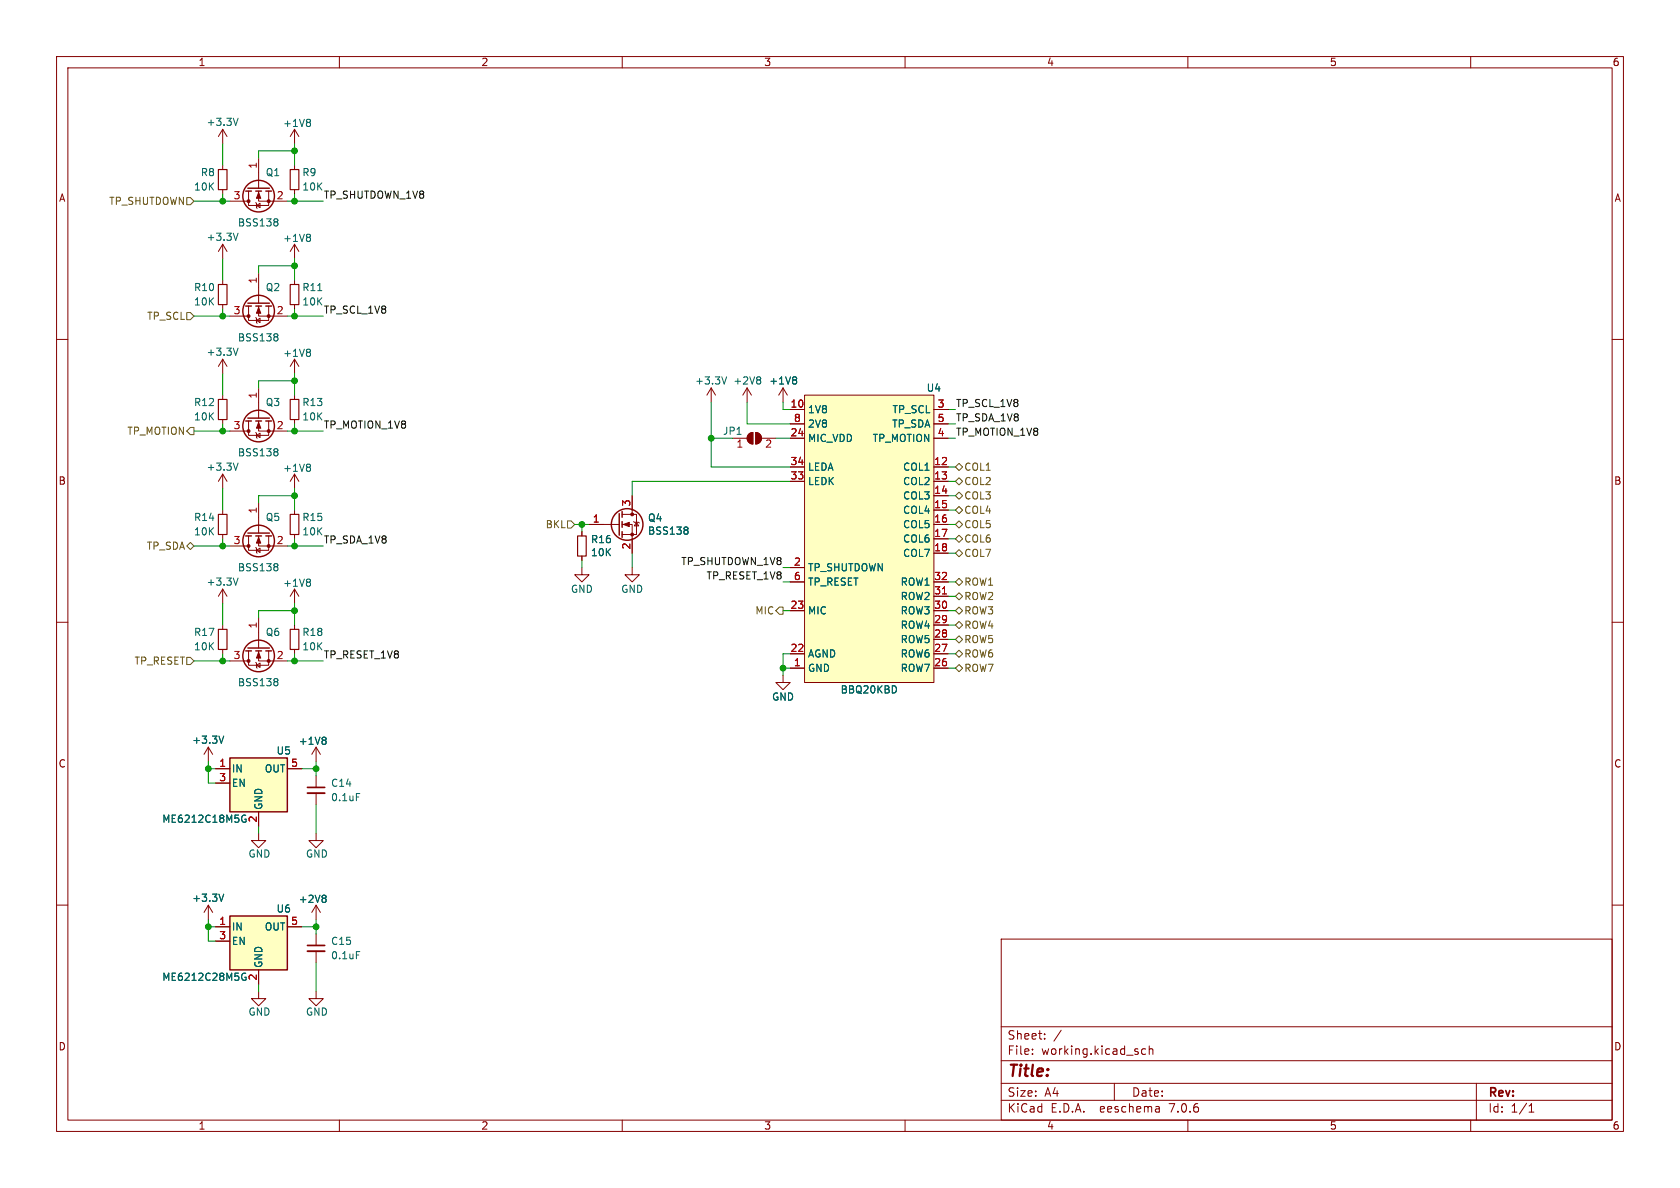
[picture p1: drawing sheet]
<svg xmlns="http://www.w3.org/2000/svg" width="297mm" height="210mm" viewBox="0 0 297 210" stroke-linecap="round" stroke-linejoin="round" font-family="sans-serif">
<g fill="none" stroke="#840000" stroke-width=".18">
<path d="M10 10h277v190h-277zM12 12h273v186h-273zM60 10v2M110 10v2M160 10v2M210 10v2M260 10v2M39.4 22.9v2.5M39.4 29.2v.8M39.4 33.5v.8M39.4 22.9l.7 1.2M39.4 22.9l-.8 1.2"/>
<path d="M40.6 35.6h3.3M43.9 33.8v2.5h3.6v-2.5M45.2 35.8l.1 .1v.8l.2 .1M45.3 36.3l.7-.4v.8zM45.7 33.8v1.8h5.1M45.7 27.9v5.4M52.1 22.9v2.5M52.1 29.2v.8M52.1 33.5v.8M52.1 22.9l.7 1.2M52.1 22.9l-.8 1.2M10 60h2"/>
<path d="M39.4 43.2v2.5M39.4 49.5v.8M39.4 53.8v.8M39.4 43.2l.7 1.3M39.4 43.2l-.8 1.3M40.6 55.9h3.3M43.9 54.1v2.5h3.6v-2.5M45.2 56.1l.1 .2v.7l.2 .2M45.3 56.6l.7-.3v.7zM45.7 54.1v1.8h5.1M45.7 48.3v5.3M52.1 43.2v2.5"/>
<path d="M52.1 49.5v.8M52.1 53.8v.8M52.1 43.2l.7 1.3M52.1 43.2l-.8 1.3M285 60h2M39.4 63.5v2.5M39.4 69.9v.7M39.4 74.2v.7M39.4 63.5l.7 1.3M39.4 63.5l-.8 1.3M40.6 76.2h3.3M43.9 74.4v2.6h3.6v-2.6"/>
<path d="M45.2 76.5l.1 .1v.7l.2 .2M45.3 77l.7-.4v.7zM45.7 74.4v1.8h5.1M45.7 68.6v5.3M52.1 63.5v2.5M52.1 69.9v.7M52.1 74.2v.7M52.1 63.5l.7 1.3M52.1 63.5l-.8 1.3M125.7 68.6l-.7 1.3M125.7 68.6v2.5M125.7 68.6l.8 1.3"/>
<path d="M129.5 77.5h2.6M132.1 68.6l-.8 1.3M132.1 68.6v2.5M132.1 68.6l.7 1.3M132.4 76.7l.7-.2v2a1.02 1.02 0 0 1-.9-.7 1.02 1.02 0 0 1 .2-1.1zM133.6 76.5a1.02 1.02 0 0 1 1 1 1.02 1.02 0 0 1-1 1zM134.6 77.5h2.6M138.4 68.6l-.7 1.3M138.4 68.6v2.5M138.4 68.6l.8 1.3M139.7 72.4h2.5M139.7 77.5h2.5"/>
<path d="M139.7 74.9h2.5M142.2 69.9h22.9v50.8h-22.9zM165.1 72.4h2.5M165.1 77.5h2.5M165.1 74.9h2.5M39.4 83.8v2.6M39.4 90.2v.7M39.4 94.5v.8M39.4 83.8l.7 1.3M39.4 83.8l-.8 1.3M40.6 96.5h3.3M43.9 94.7v2.6h3.6v-2.6"/>
<path d="M45.2 96.8l.1 .1v.8l.2 .1M45.3 97.3l.7-.4v.8zM45.7 94.7v1.8h5.1M45.7 88.9v5.3M52.1 83.8v2.6M52.1 90.2v.7M52.1 94.5v.8M52.1 83.8l.7 1.3M52.1 83.8l-.8 1.3M102.9 94v.7M102.9 98.3v.8M104.1 92.7h5.4"/>
<path d="M110 92.7h1.8v5.1M110 90.9h2.5v3.6h-2.5M111.8 87.6v3.3M112 92.2l.1 .1h.8l.1 .2M112.5 92.3l.4 .7h-.8zM139.7 82.6h2.5M139.7 85.1h2.5M165.1 92.7h2.5M165.1 82.6h2.5M165.1 85.1h2.5M165.1 87.6h2.5M165.1 90.2h2.5"/>
<path d="M165.1 95.3h2.5M165.1 97.8h2.5M10 110h2M39.4 104.1v2.6M39.4 110.5v.8M39.4 114.8v.8M39.4 104.1l.7 1.3M39.4 104.1l-.8 1.3M40.6 116.8h3.3M43.9 115.1v2.5h3.6v-2.5M45.2 117.1l.1 .1v.8l.2 .1M45.3 117.6l.7-.4v.8z"/>
<path d="M45.7 115.1v1.7h5.1M45.7 109.2v5.4M52.1 104.1v2.6M52.1 110.5v.8M52.1 114.8v.8M52.1 104.1l.7 1.3M52.1 104.1l-.8 1.3M102.9 100.3v1.3h1.2l-1.2 1.3-1.3-1.3h1.3M111.8 100.3v1.3h1.2l-1.2 1.3-1.3-1.3h1.3M138.4 119.4v1.3h1.3l-1.3 1.2-1.2-1.2h1.2M139.7 118.1h2.5M139.7 100.3h2.5"/>
<path d="M139.7 115.6h2.5M139.7 108h2.5M139.7 102.9h2.5M165.1 118.1h2.5M165.1 115.6h2.5M165.1 108h2.5M165.1 113h2.5M165.1 110.5h2.5M165.1 105.4h2.5M165.1 102.9h2.5M285 110h2M36.8 132.1v2.5"/>
<path d="M36.8 132.1l-.7 1.3M36.8 132.1l.8 1.3M38.1 135.9h2.5M38.1 138.4h2.5M50.8 135.9h2.5M55.9 132.1l-.8 1.3M55.9 132.1v2.5M55.9 137.2v2M55.9 132.1l.7 1.3M10 160h2M45.7 147.3v1.3h1.3l-1.3 1.3-1.3-1.3h1.3M45.7 143.5v2.6"/>
<path d="M55.9 147.3v1.3h1.2l-1.2 1.3-1.3-1.3h1.3M55.9 140.2v2M285 160h2M36.8 160l-.7 1.3M36.8 160v2.6M36.8 160l.8 1.3M38.1 163.8h2.5M38.1 166.4h2.5M45.7 175.3v1.2h1.3l-1.3 1.3-1.3-1.3h1.3M45.7 171.5v2.5M50.8 163.8h2.5M55.9 175.3v1.2h1.2l-1.2 1.3-1.3-1.3h1.3"/>
<path d="M55.9 160v2.6M55.9 165.1v2M55.9 168.1v2.1M55.9 160l-.8 1.3M55.9 160l.7 1.3M177 166h108v32h-108zM60 198v2M110 198v2M160 198v2M177 194.5h108M177 191.5h108M177 187.5h108"/>
<path d="M177 181.5h108M182.5 186.3v.1M182.5 185.5v.1M184.7 183.6v.1M184.7 182.8v.1M187.6 182.1l-1.3 2M197 191.5v3M202.5 185.5l-.4-.1-.3 .3v.4l.2 .2h.5M203.2 185.5l.2-.1 .3 .1 .1 .9M203.2 184.9v1.5M204.9 195.7l.1 .9M205 196.5l-.2 .1"/>
<path d="M205 196h-.2M210 198v2M260 198v2M261 191.5v6.5M270.3 196.6h.9M270.3 195.5l.4-.4v1.5"/>
</g>
<g fill="none" stroke="#006464" stroke-width=".18">
<path d="M42.1 20.9l-.4 1.3M48.9 38.7l.2 .2-.2 .3 .2 .3v.2l-.2 .2M54.6 21.1l.3 .2-.3 .3 .2 .2 .1 .3-.3 .3M42.1 41.2l-.4 1.3M48.9 59l.2 .2-.2 .3 .2 .3v.2l-.2 .3M54.6 41.4l.3 .3-.3 .3 .2 .1 .1 .3-.3 .3M56.2 51.4h.7M42.1 61.5l-.4 1.3M48.9 79.3l.2 .3-.2 .3 .2 .2v.2l-.2 .3M54.6 61.7l.3 .3-.3 .3 .2 .1 .1 .4-.3 .2M128.5 66.6l-.5 1.3M134.2 66.6l.3 .3-.3 .3 .3 .2v.2l-.3 .3"/>
<path d="M140.6 66.6l.2 .3-.2 .3 .2 .2v.2l-.2 .3M42.1 81.9l-.4 1.2M48.9 99.6l.2 .3-.2 .3 .2 .2v.3l-.2 .2M54.6 82l.3 .3-.3 .3 .2 .1 .1 .4-.3 .2M121.4 93.2l.2 .2-.2 .3 .2 .2v.3l-.2 .2M42.1 102.2l-.4 1.2M48.9 120l.2 .2-.2 .3 .2 .2v.3l-.2 .2M54.6 102.4l.3 .2-.3 .3 .2 .1 .1 .4-.3 .2M39.6 130.1l-.5 1.3M57.4 130.3l.3 .3-.3 .3 .3 .2v.2l-.3 .3M158.4 121.4l.1 .4-.1 .5M39.6 158.1l-.5 1.2"/>
<path d="M42.7 144.8l.1 .4 .3 .2 .4-.2v-.4h-.2M43.4 144.2h-.4l-.3 .4M57.4 158.2l.3 .3-.3 .3 .3 .2v.3l-.3 .2M63 140.3h.6M42.7 172.8l.1 .3 .3 .2 .4-.1v-.4h-.2M43.4 172.1h-.4l-.3 .5M63 168.2h.6"/>
</g>
<path d="M38.6 30h1.5v3.5h-1.5zM51.3 30h1.5v3.5h-1.5zM38.6 50.3h1.5v3.5h-1.5zM51.3 50.3h1.5v3.5h-1.5zM38.6 70.6h1.5v3.6h-1.5zM51.3 70.6h1.5v3.6h-1.5zM38.6 90.9h1.5v3.6h-1.5zM51.3 90.9h1.5v3.6h-1.5zM102.1 94.7h1.5v3.6h-1.5zM38.6 111.3h1.5v3.5h-1.5zM51.3 111.3h1.5v3.5h-1.5z" fill="none" stroke="#840000" stroke-width=".2"/>
<path d="M54.4 140.2h3M54.4 168.1h3" fill="none" stroke="#840000" stroke-width=".33"/>
<path d="M54.4 139.2h3M54.4 167.1h3" fill="none" stroke="#840000" stroke-width=".3"/>
<g fill="none" stroke="#840000" stroke-width=".25">
<path d="M43.4 33.8h1M43.8 33.3h3.8M45.2 33.8h1M47 33.8h1M43.4 54.1h1M43.8 53.6h3.8M45.2 54.1h1M47 54.1h1M43.4 74.4h1M43.8 73.9h3.8M45.2 74.4h1M47 74.4h1"/>
<path d="M43.4 94.7h1M43.8 94.2h3.8M45.2 94.7h1M47 94.7h1M109.5 90.8v3.8M110 90.4v1M110 92.2v1M110 94v1M43.4 115.1h1M43.8 114.6h3.8M45.2 115.1h1M47 115.1h1"/>
<path d="M40.6 134h10.2v9.5h-10.2zM40.6 161.9h10.2v9.6h-10.2z"/>
<circle cx="45.7" cy="34.7" r="2.79"/>
<circle cx="45.7" cy="55" r="2.79"/>
<circle cx="45.7" cy="75.3" r="2.79"/>
<circle cx="45.7" cy="95.6" r="2.79"/>
<circle cx="110.9" cy="92.7" r="2.79"/>
<circle cx="45.7" cy="116" r="2.79"/>
</g>
<g fill="#840000" stroke="#840000" stroke-width=".18">
<path d="M110.2 92.7l1.1-.4v.8z"/>
<path d="M132.4 76.7l.7-.2v2a1.02 1.02 0 0 1-.9-.7 1.02 1.02 0 0 1 .2-1.1z"/>
<path d="M133.6 76.5a1.02 1.02 0 0 1 1 1 1.02 1.02 0 0 1-1 1z"/>
<path d="M45.7 34l.4 1.1h-.8z"/>
<path d="M45.7 74.7l.4 1h-.8z"/>
<path d="M45.7 115.3l.4 1h-.8z"/>
<path d="M45.7 95l.4 1h-.8z"/>
<path d="M45.7 54.4l.4 1h-.8z"/>
<circle cx="111.8" cy="94.5" r=".25"/>
<circle cx="111.8" cy="90.9" r=".25"/>
<circle cx="47.5" cy="35.6" r=".25"/>
<circle cx="43.9" cy="35.6" r=".25"/>
<circle cx="47.5" cy="76.2" r=".25"/>
<circle cx="43.9" cy="76.2" r=".25"/>
<circle cx="47.5" cy="116.8" r=".25"/>
<circle cx="43.9" cy="116.8" r=".25"/>
<circle cx="47.5" cy="96.5" r=".25"/>
<circle cx="43.9" cy="96.5" r=".25"/>
<circle cx="47.5" cy="55.9" r=".25"/>
<circle cx="43.9" cy="55.9" r=".25"/>
</g>
<g fill="#ffffc2" stroke="#ffffc2" stroke-width=".18">
<path d="M40.6 161.9h10.2v9.6h-10.2z"/>
<path d="M142.2 69.9h22.9v50.8h-22.9z"/>
<path d="M40.6 134h10.2v9.5h-10.2z"/>
</g>
<path d="M166.6 105h.7" fill="none" stroke="#a90000" stroke-width=".18"/>
<g fill="none" stroke="#725600" stroke-width=".18">
<path d="M33 34.9h.7l.6 .7-.6 .6h-.7zM33 55.2h.7l.6 .7-.6 .6h-.7zM33.7 75.6h.6v1.2h-.6l-.7-.6zM33 96.5l.7-.6 .6 .6-.6 .7zM100.3 92.1h.7l.6 .6-.6 .6h-.7zM168.9 95.3l.6-.7 .7 .7-.7 .6zM168.9 82.6l.6-.7 .7 .7-.7 .6zM168.9 85.1l.6-.6 .7 .6-.7 .6zM168.9 87.6l.6-.6 .7 .6-.7 .7zM168.9 92.7l.6-.6 .7 .6-.7 .6zM169.5 97.2l.7 .6-.7 .6-.6-.6zM169.5 89.5l.7 .7-.7 .6-.6-.6z"/>
<path d="M33 116.2h.7l.6 .6-.6 .7h-.7zM137.8 107.3h.6v1.3h-.6l-.6-.6zM168.9 102.9l.6-.7 .7 .7-.7 .6zM168.9 105.4l.6-.6 .7 .6-.7 .6zM168.9 108l.6-.7 .7 .7-.7 .6zM168.9 110.5l.6-.6 .7 .6-.7 .6zM168.9 113l.6-.6 .7 .6-.7 .7zM168.9 115.6l.6-.7 .7 .7-.7 .6zM168.9 118.1l.6-.6 .7 .6-.7 .6z"/>
</g>
<g fill="none" stroke="#009600" stroke-width=".18">
<path d="M34.3 35.6h6.3M39.4 25.4v3.8M39.4 34.3v1.3M50.8 35.6h6.3M52.1 26.7h-6.4v1.2M52.1 25.4v3.8M52.1 34.3v1.3M34.3 55.9h6.3M39.4 45.7v3.8M39.4 54.6v1.3M50.8 55.9h6.3M52.1 47h-6.4v1.3"/>
<path d="M52.1 45.7v3.8M52.1 54.6v1.3M34.3 76.2h6.3M39.4 66v3.9M39.4 74.9v1.3M50.8 76.2h6.3M52.1 67.3h-6.4v1.3M52.1 66v3.9M52.1 74.9v1.3M125.7 71.1v11.5h14M125.7 77.5h3.8M132.1 71.1v3.8h7.6"/>
<path d="M137.2 77.5h2.5M138.4 71.1v1.3h1.3M167.6 77.5h1.3M167.6 74.9h1.3M167.6 72.4h1.3M34.3 96.5h6.3M39.4 86.4v3.8M39.4 95.3v1.2M50.8 96.5h6.3M52.1 87.6h-6.4v1.3M52.1 86.4v3.8M52.1 95.3v1.2"/>
<path d="M101.6 92.7h2.5M102.9 92.7v1.3M102.9 99.1v1.2M111.8 97.8v2.5M139.7 85.1h-27.9v2.5M167.6 87.6h1.3M167.6 92.7h1.3M167.6 82.6h1.3M167.6 85.1h1.3M167.6 90.2h1.3M167.6 95.3h1.3M167.6 97.8h1.3"/>
<path d="M34.3 116.8h6.3M39.4 106.7v3.8M39.4 115.6v1.2M50.8 116.8h6.3M52.1 108h-6.4v1.2M52.1 106.7v3.8M52.1 115.6v1.2M138.4 108h1.3M138.4 118.1h1.3M138.4 100.3h1.3M138.4 102.9h1.3M139.7 115.6h-1.3v3.8"/>
<path d="M167.6 108h1.3M167.6 115.6h1.3M167.6 118.1h1.3M167.6 102.9h1.3M167.6 105.4h1.3M167.6 110.5h1.3M167.6 113h1.3M36.8 135.9h1.3M36.8 134.6v3.8h1.3M53.3 135.9h2.6M55.9 134.6v2.6M45.7 146.1v1.2"/>
<path d="M55.9 142.2v5.1M36.8 163.8h1.3M36.8 162.6v3.8h1.3M45.7 174v1.3M53.3 163.8h2.6M55.9 162.6v2.5M55.9 170.2v5.1"/>
</g>
<g fill="#009600" stroke="#009600" stroke-width=".18">
<circle cx="52.1" cy="55.9" r=".51"/>
<circle cx="39.4" cy="96.5" r=".51"/>
<circle cx="39.4" cy="76.2" r=".51"/>
<circle cx="39.4" cy="55.9" r=".51"/>
<circle cx="52.1" cy="76.2" r=".51"/>
<circle cx="52.1" cy="67.3" r=".51"/>
<circle cx="52.1" cy="87.6" r=".51"/>
<circle cx="52.1" cy="108" r=".51"/>
<circle cx="52.1" cy="116.8" r=".51"/>
<circle cx="102.9" cy="92.7" r=".51"/>
<circle cx="138.4" cy="118.1" r=".51"/>
<circle cx="52.1" cy="96.5" r=".51"/>
<circle cx="39.4" cy="35.6" r=".51"/>
<circle cx="52.1" cy="26.7" r=".51"/>
<circle cx="52.1" cy="35.6" r=".51"/>
<circle cx="52.1" cy="47" r=".51"/>
<circle cx="36.8" cy="163.8" r=".51"/>
<circle cx="39.4" cy="116.8" r=".51"/>
<circle cx="55.9" cy="135.9" r=".51"/>
<circle cx="55.9" cy="163.8" r=".51"/>
<circle cx="36.8" cy="135.9" r=".51"/>
<circle cx="125.7" cy="77.5" r=".51"/>
</g>
<text font-size="2.8" fill="#840000" x="178" y="190.9">Title:</text>
<g font-size="2.1" fill="#840000">
<text x="178" y="184">Sheet:</text>
<text x="178" y="186.7">File:</text>
<text x="184.1" y="186.7">working.kicad_sch</text>
<text x="178" y="196.9">KiCad</text>
<text x="178" y="194.1">Size:</text>
<text x="184.7" y="194.1">A4</text>
<text x="185.7" y="196.9">E.D.A.</text>
<text x="194.6" y="196.9">eeschema</text>
<text x="200" y="194.1">Date:</text>
<text x="207" y="196.9">7.0.6</text>
<text x="263" y="194.3">Rev:</text>
<text x="263" y="196.9">Id:</text>
<text x="267.1" y="196.9">1/1</text>
</g>
<g font-size="1.8" fill="#840000">
<text x="35" y="11.9">1</text>
<text x="85" y="11.9">2</text>
<text x="135" y="11.9">3</text>
<text x="185" y="11.9">4</text>
<text x="235" y="11.9">5</text>
<text x="285" y="11.9">6</text>
<text x="10.3" y="35.9">A</text>
<text x="285.3" y="35.9">A</text>
<text x="10.3" y="85.9">B</text>
<text x="285.3" y="85.9">B</text>
<text x="10.3" y="135.9">C</text>
<text x="285.3" y="135.9">C</text>
<text x="10.3" y="185.9">D</text>
<text x="285.3" y="185.9">D</text>
<text x="35" y="199.9">1</text>
<text x="85" y="199.9">2</text>
<text x="135" y="199.9">3</text>
<text x="185" y="199.9">4</text>
<text x="235" y="199.9">5</text>
<text x="285" y="199.9">6</text>
</g>
<g font-size="1.8" fill="#006464">
<text x="36.4" y="22.5">+3.3V</text>
<text x="50" y="22.6">+1V8</text>
<text x="34.2" y="33.9">10K</text>
<text x="35.4" y="31.3">R8</text>
<text x="46.9" y="31.3">Q1</text>
<text x="53.3" y="31.3">R9</text>
<text x="53.3" y="33.9">10K</text>
<text x="42" y="40.2">BSS138</text>
<text x="36.4" y="42.8">+3.3V</text>
<text x="50" y="43">+1V8</text>
<text x="34.2" y="51.7">R10</text>
<text x="46.9" y="51.7">Q2</text>
<text x="53.3" y="51.7">R11</text>
<text x="34.2" y="54.2">10K</text>
<text x="53.3" y="54.2">10K</text>
<text x="36.4" y="63.1">+3.3V</text>
<text x="42" y="60.6">BSS138</text>
<text x="50" y="63.3">+1V8</text>
<text x="34.2" y="72">R12</text>
<text x="46.9" y="72">Q3</text>
<text x="53.3" y="72">R13</text>
<text x="122.8" y="68.2">+3.3V</text>
<text x="129.5" y="68.2">+2V8</text>
<text x="135.9" y="68.2">+1V8</text>
<text x="163.7" y="69.4">U4</text>
<text x="34.2" y="74.5">10K</text>
<text x="53.3" y="74.5">10K</text>
<text x="127.7" y="77.1">JP1</text>
<text x="142.7" y="73.3">1V8</text>
<text x="142.7" y="75.8">2V8</text>
<text x="157.6" y="75.8">TP_SDA</text>
<text x="157.7" y="73.3">TP_SCL</text>
<text x="36.4" y="83.4">+3.3V</text>
<text x="42" y="80.9">BSS138</text>
<text x="50" y="83.6">+1V8</text>
<text x="142.7" y="78.3">MIC_VDD</text>
<text x="142.7" y="83.4">LEDA</text>
<text x="154.2" y="78.3">TP_MOTION</text>
<text x="159.6" y="83.4">COL1</text>
<text x="142.7" y="86">LEDK</text>
<text x="159.6" y="86">COL2</text>
<text x="159.6" y="88.5">COL3</text>
<text x="34.2" y="92.3">R14</text>
<text x="34.2" y="94.8">10K</text>
<text x="46.9" y="92.3">Q5</text>
<text x="53.3" y="92.3">R15</text>
<text x="53.3" y="94.8">10K</text>
<text x="114.5" y="94.7">BSS138</text>
<text x="114.5" y="92.4">Q4</text>
<text x="159.6" y="91">COL4</text>
<text x="159.6" y="93.6">COL5</text>
<text x="42" y="101.2">BSS138</text>
<text x="104.4" y="96.2">R16</text>
<text x="104.4" y="98.5">10K</text>
<text x="142.7" y="101.2">TP_SHUTDOWN</text>
<text x="159.6" y="96.1">COL6</text>
<text x="159.6" y="98.7">COL7</text>
<text x="36.4" y="103.7">+3.3V</text>
<text x="50" y="103.9">+1V8</text>
<text x="100.8" y="105">GND</text>
<text x="109.7" y="105">GND</text>
<text x="142.7" y="103.7">TP_RESET</text>
<text x="159.1" y="106.3">ROW2</text>
<text x="159.1" y="103.7">ROW1</text>
<text x="34.2" y="112.6">R17</text>
<text x="46.9" y="112.6">Q6</text>
<text x="53.3" y="112.6">R18</text>
<text x="142.7" y="108.8">MIC</text>
<text x="159.1" y="113.9">ROW5</text>
<text x="159.1" y="111.4">ROW4</text>
<text x="159.1" y="108.8">ROW3</text>
<text x="34.2" y="115.2">10K</text>
<text x="53.3" y="115.2">10K</text>
<text x="142.7" y="119">GND</text>
<text x="142.7" y="116.4">AGND</text>
<text x="159.1" y="119">ROW7</text>
<text x="159.1" y="116.4">ROW6</text>
<text x="42" y="121.5">BSS138</text>
<text x="136.4" y="124.1">GND</text>
<text x="148.5" y="122.8">BBQ20KBD</text>
<text x="33.9" y="131.7">+3.3V</text>
<text x="52.7" y="131.9">+1V8</text>
<text x="40.9" y="136.8">IN</text>
<text x="46.7" y="136.8">OUT</text>
<text x="48.8" y="133.6">U5</text>
<text x="40.9" y="139.3">EN</text>
<text x="46.6" y="143.3" transform="rotate(-90 46.6 143.3)">GND</text>
<text x="58.4" y="139.3">C14</text>
<text x="58.4" y="141.8">0.1uF</text>
<text x="28.6" y="145.6">ME6212C18M5G</text>
<text x="43.8" y="151.8">GND</text>
<text x="54" y="151.8">GND</text>
<text x="33.9" y="159.6">+3.3V</text>
<text x="48.8" y="161.5">U6</text>
<text x="52.7" y="159.8">+2V8</text>
<text x="40.9" y="164.7">IN</text>
<text x="40.9" y="167.2">EN</text>
<text x="46.7" y="164.7">OUT</text>
<text x="58.4" y="167.2">C15</text>
<text x="28.6" y="173.6">ME6212C28M5G</text>
<text x="46.6" y="171.2" transform="rotate(-90 46.6 171.2)">GND</text>
<text x="58.4" y="169.8">0.1uF</text>
<text x="43.8" y="179.7">GND</text>
<text x="54" y="179.7">GND</text>
</g>
<g font-size="1.8" fill="#a90000">
<text x="45.5" y="29.9" transform="rotate(-90 45.5 29.9)">1</text>
<text x="41.2" y="35.3">3</text>
<text x="48.8" y="35.3">2</text>
<text x="45.5" y="50.2" transform="rotate(-90 45.5 50.2)">1</text>
<text x="41.2" y="55.6">3</text>
<text x="48.8" y="55.6">2</text>
<text x="45.5" y="70.6" transform="rotate(-90 45.5 70.6)">1</text>
<text x="41.2" y="75.9">3</text>
<text x="48.8" y="75.9">2</text>
<text x="139.7" y="72.1">10</text>
<text x="139.7" y="77.2">24</text>
<text x="140.3" y="74.7">8</text>
<text x="165.7" y="72.1">3</text>
<text x="165.7" y="77.2">4</text>
<text x="165.7" y="74.7">5</text>
<text x="130.1" y="79.5">1</text>
<text x="135.2" y="79.5">2</text>
<text x="139.7" y="82.3">34</text>
<text x="165.1" y="82.3">12</text>
<text x="111.5" y="89.6" transform="rotate(-90 111.5 89.6)">3</text>
<text x="139.7" y="84.8">33</text>
<text x="165.1" y="84.8">13</text>
<text x="165.1" y="87.4">14</text>
<text x="165.1" y="89.9">15</text>
<text x="45.5" y="90.9" transform="rotate(-90 45.5 90.9)">1</text>
<text x="104.7" y="92.5">1</text>
<text x="165.1" y="92.5">16</text>
<text x="165.1" y="95">17</text>
<text x="41.2" y="96.3">3</text>
<text x="48.8" y="96.3">2</text>
<text x="111.5" y="97.2" transform="rotate(-90 111.5 97.2)">2</text>
<text x="140.3" y="100.1">2</text>
<text x="165.1" y="97.5">18</text>
<text x="139.7" y="107.7">23</text>
<text x="140.3" y="102.6">6</text>
<text x="165.1" y="107.7">30</text>
<text x="165.1" y="105.2">31</text>
<text x="165.1" y="102.6">32</text>
<text x="45.5" y="111.2" transform="rotate(-90 45.5 111.2)">1</text>
<text x="165.1" y="112.8">28</text>
<text x="165.1" y="110.2">29</text>
<text x="41.2" y="116.6">3</text>
<text x="48.8" y="116.6">2</text>
<text x="139.7" y="115.3">22</text>
<text x="140.3" y="117.9">1</text>
<text x="165.1" y="117.9">26</text>
<text x="165.1" y="115.3">27</text>
<text x="38.7" y="135.6">1</text>
<text x="51.4" y="135.6">5</text>
<text x="38.7" y="138.2">3</text>
<text x="45.5" y="145.5" transform="rotate(-90 45.5 145.5)">2</text>
<text x="38.7" y="163.6">1</text>
<text x="38.7" y="166.1">3</text>
<text x="51.4" y="163.6">5</text>
<text x="45.5" y="173.4" transform="rotate(-90 45.5 173.4)">2</text>
</g>
<g font-size="1.8" fill="#0f0f0f">
<text x="57.1" y="35.2">TP_SHUTDOWN_1V8</text>
<text x="57.1" y="55.5">TP_SCL_1V8</text>
<text x="57.1" y="75.9">TP_MOTION_1V8</text>
<text x="168.9" y="72">TP_SCL_1V8</text>
<text x="168.9" y="74.6">TP_SDA_1V8</text>
<text x="168.9" y="77.1">TP_MOTION_1V8</text>
<text x="57.1" y="96.2">TP_SDA_1V8</text>
<text x="120.3" y="100">TP_SHUTDOWN_1V8</text>
<text x="124.8" y="102.5">TP_RESET_1V8</text>
<text x="57.1" y="116.5">TP_RESET_1V8</text>
</g>
<g font-size="1.8" fill="#725600">
<text x="19.2" y="36.4">TP_SHUTDOWN</text>
<text x="25.9" y="56.7">TP_SCL</text>
<text x="22.4" y="77.1">TP_MOTION</text>
<text x="170.4" y="83.4">COL1</text>
<text x="170.4" y="86">COL2</text>
<text x="170.4" y="88.5">COL3</text>
<text x="96.4" y="93.6">BKL</text>
<text x="170.4" y="91">COL4</text>
<text x="170.4" y="93.6">COL5</text>
<text x="25.9" y="97.4">TP_SDA</text>
<text x="170.4" y="96.1">COL6</text>
<text x="170.4" y="98.7">COL7</text>
<text x="170.4" y="103.7">ROW1</text>
<text x="170.4" y="106.3">ROW2</text>
<text x="133.4" y="108.8">MIC</text>
<text x="170.4" y="108.8">ROW3</text>
<text x="170.4" y="111.4">ROW4</text>
<text x="170.4" y="113.9">ROW5</text>
<text x="23.7" y="117.7">TP_RESET</text>
<text x="170.4" y="116.4">ROW6</text>
<text x="170.4" y="119">ROW7</text>
</g>
</svg>
